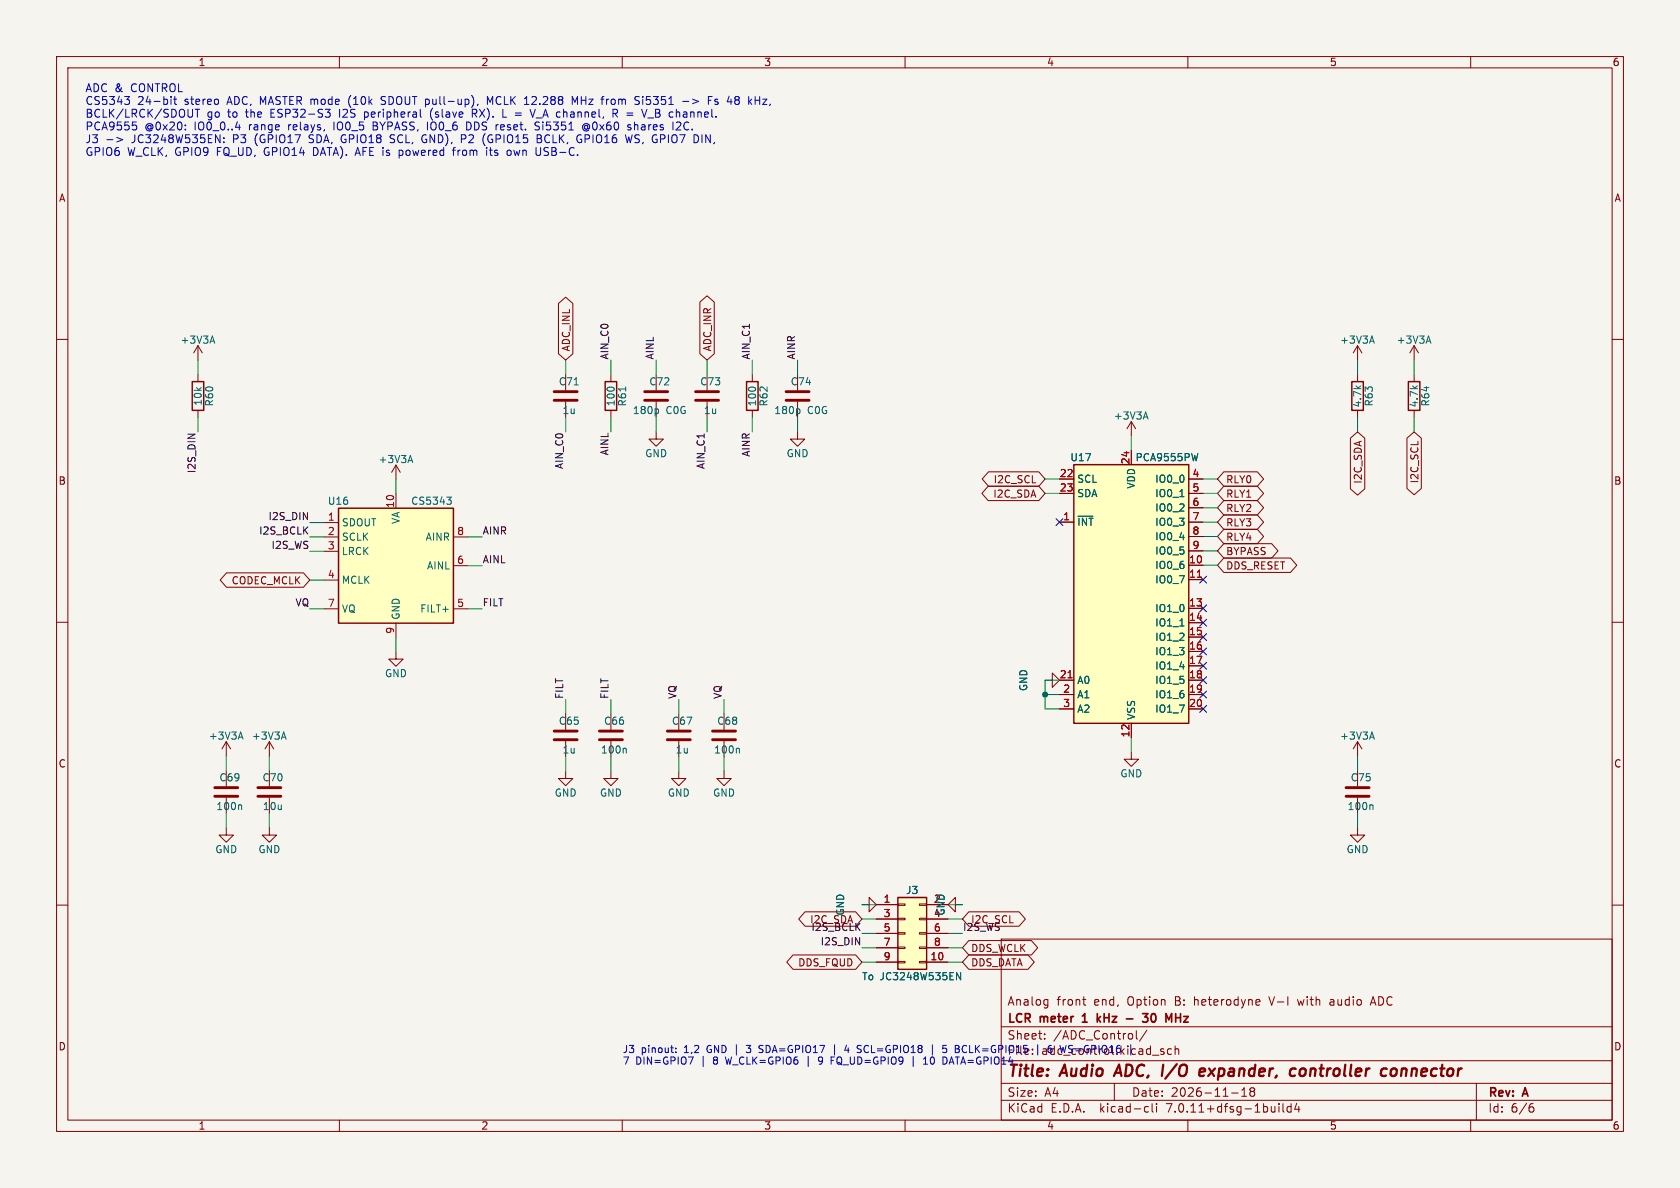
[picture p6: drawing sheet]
<svg xmlns="http://www.w3.org/2000/svg" width="297mm" height="210mm" viewBox="0 0 297 210" stroke-linecap="round" stroke-linejoin="round" font-family="sans-serif">
<path d="M0 0h297v210h-297z" fill="#f5f4ef" stroke="#f5f4ef" stroke-width=".18"/>
<g fill="none" stroke="#840000" stroke-width=".18">
<path d="M10 10h277v190h-277zM12 12h273v186h-273zM60 10v2M110 10v2M160 10v2M210 10v2M260 10v2M10 60h2M98.7 53.6l1.3-1.1 1.3 1.1v8.9l-1.3 1.2-1.3-1.2zM123.7 53.4l1.3-1.1 1.3 1.1v9.1l-1.3 1.2-1.3-1.2zM285 60h2M35 61.1l-.8 1.3"/>
<path d="M35 61.1v2.6M35 66.2v1.3M35 72.5v1.3M35 61.1l.8 1.3M100 66.2v2.8M100 71v2.8M108 66.2v1.3M108 72.5v1.3M116 76.4v1.2h1.3l-1.3 1.3-1.3-1.3h1.3M116 66.2v2.8M116 71v2.8M125 66.2v2.8"/>
<path d="M125 71v2.8M133 66.2v1.3M133 72.5v1.3M141 76.4v1.2h1.3l-1.3 1.3-1.3-1.3h1.3M141 66.2v2.8M141 71v2.8M200 74.5v2.6M200 79.6v2.5M200 74.5l-.8 1.3M200 74.5l.8 1.3M238.7 77.5l1.3-1.1 1.3 1.1v8.9l-1.3 1.1-1.3-1.1zM240 61.1l-.8 1.3"/>
<path d="M240 61.1v2.6M240 66.2v1.3M240 72.5v1.3M240 61.1l.8 1.3M248.7 77.5l1.3-1.1 1.3 1.1v8.9l-1.3 1.1-1.3-1.1zM250 61.1v2.6M250 66.2v1.3M250 72.5v1.3M250 61.1l-.8 1.3M250 61.1l.8 1.3M57.3 92.4h2.5M57.3 94.9h2.5"/>
<path d="M57.3 97.5h2.5M70 82.2v2.6M70 87.3v2.5M70 82.2l-.8 1.3M70 82.2l.8 1.3M80.2 94.9h2.5M174.7 85.9h8.9l1.2 1.3-1.2 1.3h-8.9l-1.1-1.3zM174.8 83.4h8.8l1.2 1.3-1.2 1.3h-8.8l-1.2-1.3zM187.3 92.3h2.5M187.3 84.7h2.5M187.3 87.2h2.5M210.2 92.3h2.5"/>
<path d="M210.2 99.9h2.5M210.2 84.7h2.5M210.2 87.2h2.5M210.2 89.8h2.5M210.2 94.8h2.5M210.2 97.4h2.5M216.4 93.6h5.9l1.1 1.2-1.1 1.3h-5.9l-1.2-1.3zM216.4 91h5.9l1.1 1.3-1.1 1.3h-5.9l-1.2-1.3zM216.4 85.9h5.9l1.1 1.3-1.1 1.3h-5.9l-1.2-1.3zM216.4 88.5h5.9l1.1 1.3-1.1 1.2h-5.9l-1.2-1.2zM216.4 98.6h11.7l1.2 1.3-1.2 1.3h-11.7l-1.2-1.3zM216.4 96.1h8.4l1.1 1.3-1.1 1.3h-8.4l-1.2-1.3z"/>
<path d="M216.4 83.4h5.9l1.1 1.3-1.1 1.3h-5.9l-1.2-1.3zM10 110h2M40 101.3h13.6l1.2 1.2-1.2 1.3h-13.6l-1.1-1.3zM57.3 102.5h2.5M57.3 107.6h2.5M70 115.2v1.3h1.3l-1.3 1.3-1.3-1.3h1.3M70 110.2v2.5M80.2 107.6h2.5M80.2 100h2.5M210.2 102.5h2.5M210.2 107.5h2.5M210.2 110.1h2.5"/>
<path d="M210.2 112.6h2.5M210.2 115.2h2.5M210.2 117.7h2.5M285 110h2M40 131.1l-.8 1.3M40 131.1v2.5M40 136.2v2.8M40 131.1l.8 1.3M47.6 131.1l-.7 1.3M47.6 131.1v2.5M47.6 136.2v2.8M47.6 131.1l.8 1.3"/>
<path d="M100 136.4v1.2h1.3l-1.3 1.3-1.3-1.3h1.3M100 126.2v2.8M100 131v2.8M108 136.4v1.2h1.3l-1.3 1.3-1.3-1.3h1.3M108 126.2v2.8M108 131v2.8M120 136.4v1.2h1.3l-1.3 1.3-1.3-1.3h1.3M120 126.2v2.8M120 131v2.8M128 136.4v1.2h1.3l-1.3 1.3-1.3-1.3h1.3M128 126.2v2.8M128 131v2.8"/>
<path d="M184.8 120.2h1.2v-1.2l1.3 1.2-1.3 1.3v-1.3M187.3 120.2h2.5M187.3 122.8h2.5M187.3 125.3h2.5M200 132.9v1.3h1.3l-1.3 1.3-1.3-1.3h1.3M200 127.9v2.5M210.2 120.2h2.5M210.2 122.8h2.5M210.2 125.3h2.5M240 131.1v2.5M240 136.2v2.8M240 131.1l-.8 1.3"/>
<path d="M240 131.1l.8 1.3M10 160h2M40 146.3v1.3h1.3l-1.3 1.3-1.3-1.3h1.3M40 141v2.8M47.6 146.3v1.3h1.3l-1.3 1.3-1.3-1.3h1.3M47.6 141v2.8M152.4 159.9h1.2v-1.3l1.3 1.3-1.3 1.3v-1.3M154.9 159.9h3.8M158.7 159.8h1.3v.2h-1.3zM162.5 159.8h1.3v.2h-1.3zM163.8 159.9h3.8M168.9 159.9v-1.3l-1.3 1.3 1.3 1.3v-1.3h1.3"/>
<path d="M240 146.3v1.3h1.3l-1.3 1.3-1.3-1.3h1.3M240 141v2.8M285 160h2M140.2 168.8h11.1l1.1 1.3-1.1 1.3h-11.1l-1.1-1.3zM142.3 161.2h9l1.1 1.3-1.1 1.2h-9l-1.1-1.2zM154.9 170.1h3.8M154.9 162.5h3.8M154.9 165h3.8M154.9 167.5h3.8M158.7 170h1.3v.2h-1.3zM158.7 167.4h1.3v.3h-1.3zM158.7 164.9h1.3v.2h-1.3z"/>
<path d="M158.7 162.3h1.3v.3h-1.3zM162.5 170h1.3v.2h-1.3zM162.5 167.4h1.3v.3h-1.3zM162.5 164.9h1.3v.2h-1.3zM162.5 162.3h1.3v.3h-1.3zM163.8 170.1h3.8M163.8 162.5h3.8M163.8 165h3.8M163.8 167.5h3.8M171.3 161.2h8.9l1.1 1.3-1.1 1.2h-8.9l-1.1-1.2zM171.3 168.8h10.4l1.1 1.3-1.1 1.3h-10.4l-1.1-1.3zM171.3 166.3h11l1.2 1.2-1.2 1.3h-11l-1.1-1.3z"/>
<path d="M177 166h108v32h-108zM185.1 176.7l.1 .1M185.2 176.7v1.2l-.1 .2M185.2 177.6l-.1 .1M191.4 176.7h.6M191.6 177.5l.4 .2M222.5 176.7l.2 .4-.7 .1M222.7 177.6l-.2 .1M224.3 176.2l.5 1.5M229.4 176.7l.3 1M235.6 176.7l-.4 .1M235.7 177.1h-.4a.29 .29 0 0 0-.2 .3 .29 .29 0 0 0 .2 .3h.4"/>
<path d="M242.4 177.3h.7M242.7 176.2l-.5 1.5M60 198v2M110 198v2M160 198v2M177 194.5h108M177 191.5h108M177 187.5h108M177 181.5h108M184.7 183.6v.1M184.7 182.8v.1M197 191.5v3"/>
<path d="M200.9 182.2v1.3l.2 .2M202.6 195.6l.4 .1M202.7 182.1l-1.2 2M203 196.5l-.4 .1M203.7 195.1v1.3l.2 .2M204.5 195.1v.1M204.5 195.6v1M205.2 185.8l.5 .2 .1 .1-.1 .2-.4 .1M205.2 185.5h.5M207.1 185.5l-.4-.1-.3 .3v.4l.1 .2h.6M207.7 185.5l.3-.1 .3 .1 .1 .9M207.7 184.9v1.5"/>
<path d="M210 198v2M217.7 193.2h1.2M219.5 193.8h.9M219.5 192.7l.5-.4v1.5M221 192.4v.3l.2 .2M221.2 192.9l-.2 .3v.3l.2 .3 .5-.1 .1-.2-.1-.4-.2-.2M221.2 192.9h.3M221.7 192.4l.1 .3-.3 .2M226.1 195.1v.1M226.1 195.6v1M226.8 195.1v1.3l.2 .2M228.2 195.7l-.4-.1-.3 .3v.4l.2 .2h.5"/>
<path d="M228.2 195.1v1.5M229.2 195l-.3 1.1h.9M229.6 195.6v1M260 198v2M261 191.5v6.5M270.6 195.7h.3l.3 .3-.1 .5-.5 .1M271 195.1l-.4 .1"/>
</g>
<path d="M197.8 188.2l-.9 2M208 188.1l-2 2.6M212.1 189.5l.9-.1v-.4l-.6-.1-.3 .3v.9l.2 .1 .5-.1M213.8 188.9l.8 1.3M214.8 188.9l-1.2 1.3M228.5 188.9l.6 .1M228.9 190.1l-.6 .1M230.7 189a.59 .59 0 0 0-.9 .3v.7a.53 .53 0 0 0 .9 0M246 189.1a.52 .52 0 0 1 .5-.2 .52 .52 0 0 1 .4 .4v.5a.55 .55 0 0 1-.6 .4 .55 .55 0 0 1-.5-.4z" fill="none" stroke="#840000" stroke-width=".4"/>
<path d="M191.5 179.5l-.2 .1M194 179.2v1.5M194.6 179.7l-.6 .6M202 179.2h.9l-.5 .6 .4 .1 .1 .5-.3 .3h-.4M204 179.2a.81 .81 0 0 0-.6 .6 .81 .81 0 0 0 .3 .8l.3 .1M207.8 179.2v1.5M207.8 179.9h.9M191.3 180.7h.9M194.1 180.1l.5 .6M199.1 180.1h1.2" fill="none" stroke="#840000" stroke-width=".3"/>
<g fill="none" stroke="#840000" stroke-width=".51">
<path d="M98 70.8h4M98 69.2h4M114 70.8h4M114 69.2h4M123 70.8h4M123 69.2h4M139 70.8h4M139 69.2h4M38 139.2h4M45.6 139.2h4.1M98 130.8h4M98 129.2h4"/>
<path d="M106 130.8h4M106 129.2h4M118 130.8h4M118 129.2h4M126 130.8h4M126 129.2h4M238 139.2h4M38 140.8h4M45.6 140.8h4.1M238 140.8h4"/>
</g>
<g fill="none" stroke="#006464" stroke-width=".18">
<path d="M37.5 59.4l.5 1.3M242.5 59.4l.5 1.3M252.5 59.4l.5 1.3M37.2 60.3h.6M101.5 68h.7M110.6 68.4v.7M116.2 72.3l.2 .2v.4l-.2 .2M141.2 72.3l.2 .2v.4l-.2 .2M202.2 73.7h.6M202.5 72.8l.5 1.3M242.2 60.3h.6M252.2 60.3h.6"/>
<path d="M72.2 81.4h.6M72.5 80.5l.5 1.3M79 87.9h.8l-.5 .5M79.5 88.4l.3 .2v.3l-.3 .2M190.6 91.3h2.6M208.6 87.8h.7M211.8 80.2l-.3 1.2M208.6 110.7h.7M42.2 130.3h.6M42.5 129.4l.5 1.3M49.9 130.3h.6M50.2 129.4l.4 1.3"/>
<path d="M110.5 132.3l.2 .2v.6M130.5 132.3l.2 .2v.6M242.2 130.3h.6M242.5 129.4l.5 1.3M42.5 142.3l.2 .2v.6M242.5 142.3l.2 .2v.6M169.1 171.9l.7 1.3v-1.3"/>
</g>
<path d="M34 67.5h2v5h-2zM107 67.5h2v5h-2zM132 67.5h2v5h-2zM239 67.5h2v5h-2zM249 67.5h2v5h-2zM59.8 89.8h20.4v20.4h-20.4zM189.8 82.1h20.4v45.8h-20.4zM158.7 158.6h5.1v12.7h-5.1z" fill="none" stroke="#840000" stroke-width=".25"/>
<g fill="#ffffc2" stroke="#ffffc2" stroke-width=".18">
<path d="M158.7 158.6h5.1v12.7h-5.1z"/>
<path d="M59.8 89.8h20.4v20.4h-20.4z"/>
<path d="M189.8 82.1h20.4v45.8h-20.4z"/>
</g>
<path d="M188.8 119.8h.7M211.7 102h.7" fill="none" stroke="#a90000" stroke-width=".18"/>
<g fill="none" stroke="#0000c2" stroke-width=".18">
<path d="M22 17.1h.9l-.5 .5M22.6 17.6l.3 .3v.3l-.3 .3M30.2 17.5v1M30.7 17.5h.5M30.9 17.1v1.2l.3 .2M34 19.3v1.2l-.2 .2M34.9 19.3v1.4M58.4 19.3l-.5 .6 .4 .1 .1 .5-.3 .2h-.4M61.8 17.3l-.2 .5 .2 .8M64.4 19.8v1.4M67.4 18.4l.5 .1M68 17.1h-.4l-.2 .2 .1 .4 .4 .1"/>
<path d="M74.3 19.3v1.2l.2 .2M76.2 19.7l-.1 .6 .3 .9M84 19.3h-.5v1.4M84.5 18.4l-.1 .3M87.1 17.1l-.5 1-.4-1v1.4M88.9 19.3v1.4h.7M94.6 19.3l-.4 1.4M101.2 18.5v-1.4l.4 1 .5-1v1.4M107.5 17.5l-.2 .2M108.4 19.3v1.4M109.1 19.5l.1 .3-.2 .2-.6 .1M112.5 17.1h.5"/>
<path d="M112.5 17.7l.4 .2 .1 .3-.2 .3h-.4M113.6 17.1v.1M120.7 17.9h1.1M125.2 17.7h.5M125.9 17.1h-.7v1.4M126.9 17.6l-.3-.1-.2 .3 .6 .4M127 18.3l-.2 .2-.4-.1M130.2 17.1h.2M130.2 18.5h.2M130.2 17.7h.2M133.5 17.7h.8M134.3 17.1v1.4"/>
<path d="M20.6 24.3l1.1 .4-1.1 .4M23.9 22.1l.3 .3v.3l-.3 .3M39.6 25.1v.1M39.6 24.4v.1M64.4 20.6l.2 .1M66 21.6v1.4h.5M66 22.2h.4M69 25.2h.5M69 24.2l.1 .2 .4 .2M70.6 26.5v1.4M70.6 27.4h.5M70.7 26.5l-.1 .1"/>
<path d="M71 26.5l.1 .1M74.6 24.9l.4 .3M75.6 21.6v1.4M80.2 26.3v1.2M82.2 24.5l-.6 .1M83 21.6h-.5v1.4l.5-.1M83.5 20.1h.5M83.8 20.1l.5 .6M85.6 25.5l.2 .3M86 26.1v.1M86 26.5v1M86.7 26.1v1.2l.2 .2"/>
<path d="M90.3 26.7l.1 .5-.2 .2-.3 .1M94.8 20.9h1M94.8 26.1v1.1M94.8 21.6l-.2 .1v.3l.1 .2 .5 .2 .2 .3-.3 .3-.5-.1M95 23.8h.4M95 24.5h.4M95.4 24.5a.37 .37 0 0 1 .4 .3 .37 .37 0 0 1-.3 .4h-.5M95.6 26.1v1.1l-.3 .3M95.6 24l.1 .2-.3 .3M102.4 23.8l.4 .1M102.6 24.6h.2v.5l-.2 .1M103.2 22a.66 .66 0 0 0 0 1 .66 .66 0 0 0 .9 0"/>
<path d="M103.9 22.7h.3M103.9 22.3a.34 .34 0 0 0-.5 0 .34 .34 0 0 0 0 .5 .34 .34 0 0 0 .5-.1M103.9 22.2v.5M104.1 22l.1 .2M108.7 20.1l.5 .6M111.2 22.5l.3 .1 .1 .2-.2 .2h-.3M111.2 22l.3 .1M111.8 23.8l-.4 1.4-.2-1M114.5 20.9h1.1M120.4 22l-.9 1h.9M124.1 23.8v1.4M119.5 186v.1"/>
<path d="M119.5 185.3v.1M122.6 186.8l-.6 1.3M131.9 184.8h.8M131.9 186l.2 .1M134.2 186l.5 .1M134.2 185.2l.1 .1 .4 .2M134.7 184.8h-.3l-.2 .2M142.9 186.7v1.8M144.7 187.1l.1 .4 .4 .1M144.8 188.1h.3M146.9 187.5h.5M146.9 186.8h.6"/>
<path d="M147.5 184.7v1.8M149.7 184.7l-.4 .9h.8M150 185.2v.9M152.1 184.8l.2 .1M152.1 185.5l.2 .2-.2 .3M161.4 186.7v1.8M163.3 188.1h.7M163.5 187l-.2 .2M163.6 186.8v1.3M164.8 184.7v1.8M166.7 184.8h.6M166.8 185.3h.3l.3 .2-.1 .5-.5 .1"/>
<path d="M167.2 186.9l.2 .5-.2 .7M168.2 186.8l-.4 1.3M170.5 184.8a.68 .68 0 0 0-.4 .6 .68 .68 0 0 0 .4 .7"/>
</g>
<g fill="none" stroke="#009600" stroke-width=".18">
<path d="M35 63.7v2.5M35 73.8v2.6M100 63.7v2.5M100 73.8v2.6M108 63.7v2.5M108 73.8v2.6M116 63.7v2.5M116 73.8v2.6M125 63.7v2.5M125 73.8v2.6M133 63.7v2.5M133 73.8v2.6"/>
<path d="M141 63.7v2.5M141 73.8v2.6M200 77.1v2.5M240 63.7v2.5M240 73.8v2.6M250 63.7v2.5M250 73.8v2.6M54.8 97.5h2.5M54.8 94.9h2.5M54.8 92.4h2.5M70 84.8v2.5M82.7 94.9h2.5"/>
<path d="M184.8 84.7h2.5M184.8 87.2h2.5M212.7 97.4h2.5M212.7 94.8h2.5M212.7 84.7h2.5M212.7 87.2h2.5M212.7 89.8h2.5M212.7 92.3h2.5M212.7 99.9h2.5M54.8 107.6h2.5M54.8 102.5h2.5M70 112.7v2.5"/>
<path d="M82.7 107.6h2.5M82.7 100h2.5M40 133.6v2.6M47.6 133.6v2.6M100 123.7v2.5M100 133.8v2.6M108 123.7v2.5M108 133.8v2.6M120 123.7v2.5M120 133.8v2.6M128 123.7v2.5M128 133.8v2.6"/>
<path d="M184.8 122.8h2.5M187.3 120.2h-2.5v5.1h2.5M200 130.4v2.5M240 133.6v2.6M40 143.8v2.5M47.6 143.8v2.5M152.4 159.9h2.5M167.6 159.9h2.6M240 143.8v2.5M152.4 170.1h2.5M152.4 167.5h2.5M152.4 162.5h2.5"/>
<path d="M152.4 165h2.5M167.6 170.1h2.6M167.6 167.5h2.6M167.6 162.5h2.6M167.6 165h2.6"/>
</g>
<g fill="none" stroke="#000084" stroke-width=".18">
<path d="M186.7 91.7l1.2 1.2M187.9 91.7l-1.2 1.2M212.1 119.6l1.2 1.2M212.1 101.9l1.2 1.2M212.1 106.9l1.2 1.2M212.1 117.1l1.2 1.2M212.1 114.6l1.2 1.2M212.1 112l1.2 1.2M212.1 109.5l1.2 1.2M213.3 119.6l-1.2 1.2M213.3 101.9l-1.2 1.2M213.3 106.9l-1.2 1.2"/>
<path d="M213.3 117.1l-1.2 1.2M213.3 114.6l-1.2 1.2M213.3 112l-1.2 1.2M213.3 109.5l-1.2 1.2M212.1 124.7l1.2 1.2M212.1 122.2l1.2 1.2M213.3 124.7l-1.2 1.2M213.3 122.2l-1.2 1.2"/>
</g>
<circle cx="184.8" cy="122.8" r=".46" fill="#009600" stroke="#009600" stroke-width=".18"/>
<g font-size="2.8" fill="#840000">
<text x="178" y="190.9">Title:</text>
<text x="187.7" y="190.9">Audio</text>
<text x="198.1" y="190.9">ADC,</text>
<text x="207.1" y="190.9">I/O</text>
<text x="214.5" y="190.9">expander,</text>
<text x="231.3" y="190.9">controller</text>
<text x="248.2" y="190.9">connector</text>
</g>
<g font-size="2.1" fill="#840000">
<text x="178" y="178">Analog</text>
<text x="186.8" y="178">front</text>
<text x="193.5" y="178">end,</text>
<text x="199.5" y="178">Option</text>
<text x="208" y="178">B:</text>
<text x="211.5" y="178">heterodyne</text>
<text x="225" y="178">V-I</text>
<text x="230.2" y="178">with</text>
<text x="236" y="178">audio</text>
<text x="243.4" y="178">ADC</text>
<text x="178" y="184">Sheet:</text>
<text x="178" y="181.2">LCR</text>
<text x="184" y="181.2">meter</text>
<text x="192.1" y="181.2">1</text>
<text x="195.2" y="181.2">kHz</text>
<text x="201" y="181.2">-</text>
<text x="204.6" y="181.2">30</text>
<text x="209.2" y="181.2">MHz</text>
<text x="178" y="196.9">KiCad</text>
<text x="178" y="194.1">Size:</text>
<text x="184.7" y="194.1">A4</text>
<text x="185.7" y="196.9">E.D.A.</text>
<text x="194.6" y="196.9">kicad-cli</text>
<text x="200" y="194.1">Date:</text>
<text x="206.5" y="196.9">7.0.11+dfsg-1build4</text>
<text x="207" y="194.1">2026-11-18</text>
<text x="263" y="194.3">Rev:</text>
<text x="263" y="196.9">Id:</text>
<text x="267.1" y="196.9">6/6</text>
<text x="269.4" y="194.3">A</text>
</g>
<g font-size="2.1" fill="#0000c2">
<text x="186.2" y="184">/ADC_Control/</text>
<text x="178" y="186.7">File:</text>
<text x="184.1" y="186.7">adc_control.kicad_sch</text>
</g>
<g font-size="1.9" fill="#0000c2">
<text x="15" y="16.6">ADC &amp;</text>
<text x="23.2" y="16.6">CONTROL</text>
<text x="15" y="18.9">CS5343</text>
<text x="15" y="21.1">BCLK/LRCK/SDOUT</text>
<text x="15" y="23.4">PCA9555</text>
<text x="24.3" y="18.9">24-bit</text>
<text x="25.6" y="23.4">@0x20:</text>
<text x="32.7" y="18.9">stereo</text>
<text x="34.4" y="23.4">IO0_0..4</text>
<text x="36.6" y="21.1">go</text>
<text x="40.4" y="21.1">to</text>
<text x="40.4" y="18.9">ADC, MASTER mode</text>
<text x="43.7" y="21.1">the</text>
<text x="44.2" y="23.4">range</text>
<text x="48.2" y="21.1">ESP32-S3</text>
<text x="51.3" y="23.4">relays,</text>
<text x="59.5" y="23.4">IO0_5</text>
<text x="60.5" y="21.1">I2S</text>
<text x="62.3" y="18.9">(10k</text>
<text x="65.1" y="21.1">peripheral</text>
<text x="66.6" y="23.4">BYPASS,</text>
<text x="68.2" y="18.9">SDOUT pull-up),</text>
<text x="76.4" y="23.4">IO0_6</text>
<text x="76.9" y="21.1">(slave</text>
<text x="83.5" y="23.4">DDS reset.</text>
<text x="84.5" y="21.1">RX).</text>
<text x="87.3" y="18.9">MCLK 12.288</text>
<text x="90.1" y="21.1">L =</text>
<text x="95.4" y="21.1">V_A channel,</text>
<text x="96" y="23.4">Si5351</text>
<text x="102.7" y="18.9">MHz</text>
<text x="104.5" y="23.4">@0x60</text>
<text x="108.1" y="18.9">from</text>
<text x="110.2" y="21.1">R =</text>
<text x="112.7" y="23.4">shares</text>
<text x="114.2" y="18.9">Si5351</text>
<text x="115.9" y="21.1">V_B channel.</text>
<text x="120.8" y="23.4">I2C.</text>
<text x="122.7" y="18.9">-&gt;</text>
<text x="127.5" y="18.9">Fs</text>
<text x="131" y="18.9">48</text>
<text x="134.9" y="18.9">kHz,</text>
<text x="15" y="25.6">J3</text>
<text x="15" y="27.9">GPIO6</text>
<text x="18.6" y="25.6">-&gt;</text>
<text x="22.5" y="27.9">W_CLK, GPIO9</text>
<text x="23.4" y="25.6">JC3248W535EN:</text>
<text x="38.5" y="27.9">FQ_UD, GPIO14</text>
<text x="41.4" y="25.6">P3</text>
<text x="45.4" y="25.6">(GPIO17</text>
<text x="55.2" y="25.6">SDA, GPIO18</text>
<text x="55.9" y="27.9">DATA). AFE is</text>
<text x="69.8" y="25.6">SCL,</text>
<text x="71.6" y="27.9">powered</text>
<text x="75.6" y="25.6">GND),</text>
<text x="81.3" y="27.9">from</text>
<text x="82.7" y="25.6">P2</text>
<text x="86.7" y="25.6">(GPIO15</text>
<text x="87.4" y="27.9">its</text>
<text x="91.2" y="27.9">own</text>
<text x="96.5" y="27.9">USB-C.</text>
<text x="96.5" y="25.6">BCLK,</text>
<text x="103.7" y="25.6">GPIO16</text>
<text x="112.6" y="25.6">WS, GPIO7</text>
<text x="124.9" y="25.6">DIN,</text>
</g>
<g font-size="1.8" fill="#840000">
<text x="35" y="11.9">1</text>
<text x="85" y="11.9">2</text>
<text x="135" y="11.9">3</text>
<text x="185" y="11.9">4</text>
<text x="235" y="11.9">5</text>
<text x="285" y="11.9">6</text>
<text x="10.3" y="35.9">A</text>
<text x="285.3" y="35.9">A</text>
<text x="101" y="62.2" transform="rotate(-90 101 62.2)">ADC_INL</text>
<text x="126" y="62.2" transform="rotate(-90 126 62.2)">ADC_INR</text>
<text x="10.3" y="85.9">B</text>
<text x="175.5" y="88.2">I2C_SDA</text>
<text x="175.6" y="85.6">I2C_SCL</text>
<text x="216.7" y="88.2">RLY1</text>
<text x="216.7" y="85.6">RLY0</text>
<text x="241" y="85.6" transform="rotate(-90 241 85.6)">I2C_SDA</text>
<text x="251" y="85.5" transform="rotate(-90 251 85.5)">I2C_SCL</text>
<text x="285.3" y="85.9">B</text>
<text x="216.7" y="95.8">RLY4</text>
<text x="216.7" y="93.3">RLY3</text>
<text x="216.7" y="90.7">RLY2</text>
<text x="216.7" y="100.9">DDS_RESET</text>
<text x="216.7" y="98.3">BYPASS</text>
<text x="40.9" y="103.5">CODEC_MCLK</text>
<text x="10.3" y="135.9">C</text>
<text x="285.3" y="135.9">C</text>
<text x="171.6" y="163.4">I2C_SCL</text>
<text x="141" y="171">DDS_FQUD</text>
<text x="171.6" y="171">DDS_DATA</text>
<text x="171.6" y="168.5">DDS_WCLK</text>
<text x="10.3" y="185.9">D</text>
<text x="285.3" y="185.9">D</text>
<text x="202.5" y="186.5">|</text>
<text x="35" y="199.9">1</text>
<text x="85" y="199.9">2</text>
<text x="135" y="199.9">3</text>
<text x="185" y="199.9">4</text>
<text x="235" y="199.9">5</text>
<text x="285" y="199.9">6</text>
</g>
<g font-size="1.8" fill="#006464">
<text x="31.8" y="61">+3V3A</text>
<text x="236.8" y="61">+3V3A</text>
<text x="246.8" y="61">+3V3A</text>
<text x="35.9" y="71.8" transform="rotate(-90 35.9 71.8)">10k</text>
<text x="37.9" y="71.9" transform="rotate(-90 37.9 71.9)">R60</text>
<text x="98.7" y="68.3">C71</text>
<text x="108.9" y="71.9" transform="rotate(-90 108.9 71.9)">100</text>
<text x="110.9" y="71.9" transform="rotate(-90 110.9 71.9)">R61</text>
<text x="114.7" y="68.3">C72</text>
<text x="123.7" y="68.3">C73</text>
<text x="133.9" y="71.9" transform="rotate(-90 133.9 71.9)">100</text>
<text x="135.9" y="71.9" transform="rotate(-90 135.9 71.9)">R62</text>
<text x="139.7" y="68.3">C74</text>
<text x="242.9" y="71.9" transform="rotate(-90 242.9 71.9)">R63</text>
<text x="252.9" y="71.9" transform="rotate(-90 252.9 71.9)">R64</text>
<text x="99.4" y="73.4">1u</text>
<text x="111.8" y="73.4">180p</text>
<text x="117.7" y="73.4">C0G</text>
<text x="124.4" y="73.4">1u</text>
<text x="136.8" y="73.4">180p</text>
<text x="142.7" y="73.4">C0G</text>
<text x="196.8" y="74.4">+3V3A</text>
<text x="240.9" y="72.1" transform="rotate(-90 240.9 72.1)">4.7k</text>
<text x="250.9" y="72.1" transform="rotate(-90 250.9 72.1)">4.7k</text>
<text x="66.8" y="82.1">+3V3A</text>
<text x="114" y="81">GND</text>
<text x="139" y="81">GND</text>
<text x="189.1" y="81.7">U17</text>
<text x="200.7" y="81.7">PCA9555PW</text>
<text x="57.9" y="89.4">U16</text>
<text x="72.6" y="89.4">CS5343</text>
<text x="190.3" y="85.5">SCL</text>
<text x="190.3" y="88.1">SDA</text>
<text x="200.9" y="86.5" transform="rotate(-90 200.9 86.5)">VDD</text>
<text x="204.1" y="85.5">IO0_0</text>
<text x="204.1" y="88.1">IO0_1</text>
<text x="60.3" y="93.2">SDOUT</text>
<text x="60.3" y="95.8">SCLK</text>
<text x="70.9" y="92.7" transform="rotate(-90 70.9 92.7)">VA</text>
<text x="75.2" y="95.8">AINR</text>
<text x="190.3" y="93.2">~{INT}</text>
<text x="204.1" y="90.6">IO0_2</text>
<text x="204.1" y="93.2">IO0_3</text>
<text x="204.1" y="95.7">IO0_4</text>
<text x="60.3" y="98.3">LRCK</text>
<text x="75.4" y="100.9">AINL</text>
<text x="204.1" y="100.8">IO0_6</text>
<text x="204.1" y="98.2">IO0_5</text>
<text x="60.3" y="103.4">MCLK</text>
<text x="204.1" y="103.3">IO0_7</text>
<text x="60.3" y="108.5">VQ</text>
<text x="70.9" y="109.7" transform="rotate(-90 70.9 109.7)">GND</text>
<text x="74.2" y="108.5">FILT+</text>
<text x="204.1" y="108.4">IO1_0</text>
<text x="204.1" y="110.9">IO1_1</text>
<text x="204.1" y="113.5">IO1_2</text>
<text x="68" y="119.9">GND</text>
<text x="204.1" y="116">IO1_3</text>
<text x="204.1" y="118.6">IO1_4</text>
<text x="181.8" y="122.3" transform="rotate(-90 181.8 122.3)">GND</text>
<text x="190.3" y="123.6">A1</text>
<text x="190.3" y="121.1">A0</text>
<text x="204.1" y="121.1">IO1_5</text>
<text x="204.1" y="123.6">IO1_6</text>
<text x="36.8" y="131">+3V3A</text>
<text x="44.4" y="131">+3V3A</text>
<text x="98.7" y="128.3">C65</text>
<text x="106.7" y="128.3">C66</text>
<text x="118.7" y="128.3">C67</text>
<text x="126.7" y="128.3">C68</text>
<text x="190.3" y="126.2">A2</text>
<text x="200.9" y="127.4" transform="rotate(-90 200.9 127.4)">VSS</text>
<text x="204.1" y="126.2">IO1_7</text>
<text x="236.8" y="131">+3V3A</text>
<text x="99.4" y="133.4">1u</text>
<text x="106.1" y="133.4">100n</text>
<text x="119.4" y="133.4">1u</text>
<text x="126.1" y="133.4">100n</text>
<text x="198" y="137.6">GND</text>
<text x="38.1" y="143.4">100n</text>
<text x="38.7" y="138.3">C69</text>
<text x="46.3" y="138.3">C70</text>
<text x="46.4" y="143.4">10u</text>
<text x="98" y="141">GND</text>
<text x="106" y="141">GND</text>
<text x="118" y="141">GND</text>
<text x="126" y="141">GND</text>
<text x="238.1" y="143.4">100n</text>
<text x="238.7" y="138.3">C75</text>
<text x="38" y="151">GND</text>
<text x="45.6" y="151">GND</text>
<text x="238" y="151">GND</text>
<text x="149.4" y="162" transform="rotate(-90 149.4 162)">GND</text>
<text x="160.1" y="158.2">J3</text>
<text x="165" y="159.7">2</text>
<text x="167.2" y="162" transform="rotate(-90 167.2 162)">GND</text>
<text x="165" y="162.2">4</text>
<text x="152.3" y="173.5">To JC3248W535EN</text>
</g>
<g font-size="1.8" fill="#0f0f0f">
<text x="107.7" y="63.7" transform="rotate(-90 107.7 63.7)">AIN_C0</text>
<text x="115.7" y="63.7" transform="rotate(-90 115.7 63.7)">AINL</text>
<text x="132.7" y="63.7" transform="rotate(-90 132.7 63.7)">AIN_C1</text>
<text x="140.7" y="63.7" transform="rotate(-90 140.7 63.7)">AINR</text>
<text x="34.7" y="83.7" transform="rotate(-90 34.7 83.7)">I2S_DIN</text>
<text x="99.7" y="83" transform="rotate(-90 99.7 83)">AIN_C0</text>
<text x="107.7" y="80.6" transform="rotate(-90 107.7 80.6)">AINL</text>
<text x="124.7" y="83" transform="rotate(-90 124.7 83)">AIN_C1</text>
<text x="132.7" y="80.8" transform="rotate(-90 132.7 80.8)">AINR</text>
<text x="45.7" y="94.6">I2S_BCLK</text>
<text x="47.4" y="92">I2S_DIN</text>
<text x="85.2" y="94.6">AINR</text>
<text x="47.9" y="97.1">I2S_WS</text>
<text x="85.2" y="99.7">AINL</text>
<text x="52.1" y="107.3">VQ</text>
<text x="85.2" y="107.3">FILT</text>
<text x="99.7" y="123.7" transform="rotate(-90 99.7 123.7)">FILT</text>
<text x="107.7" y="123.7" transform="rotate(-90 107.7 123.7)">FILT</text>
<text x="119.7" y="123.7" transform="rotate(-90 119.7 123.7)">VQ</text>
<text x="127.7" y="123.7" transform="rotate(-90 127.7 123.7)">VQ</text>
<text x="143.1" y="163.4">I2C_SDA</text>
<text x="143.3" y="164.7">I2S_BCLK</text>
<text x="145" y="167.2">I2S_DIN</text>
<text x="170.2" y="164.7">I2S_WS</text>
</g>
<g font-size="1.8" fill="#a90000">
<text x="199.7" y="82.2" transform="rotate(-90 199.7 82.2)">24</text>
<text x="69.7" y="89.9" transform="rotate(-90 69.7 89.9)">10</text>
<text x="187.3" y="84.4">22</text>
<text x="187.3" y="87">23</text>
<text x="210.7" y="84.4">4</text>
<text x="210.7" y="87">5</text>
<text x="210.7" y="89.5">6</text>
<text x="57.9" y="92.1">1</text>
<text x="57.9" y="94.7">2</text>
<text x="80.7" y="94.7">8</text>
<text x="187.9" y="92">1</text>
<text x="210.7" y="92">7</text>
<text x="210.7" y="94.6">8</text>
<text x="57.9" y="97.2">3</text>
<text x="80.7" y="99.7">6</text>
<text x="210.1" y="99.7">10</text>
<text x="210.7" y="97.1">9</text>
<text x="57.9" y="102.3">4</text>
<text x="57.9" y="107.4">7</text>
<text x="80.7" y="107.4">5</text>
<text x="210.1" y="102.2">11</text>
<text x="210.1" y="107.3">13</text>
<text x="69.7" y="112.1" transform="rotate(-90 69.7 112.1)">9</text>
<text x="210.1" y="109.8">14</text>
<text x="210.1" y="112.4">15</text>
<text x="187.3" y="120">21</text>
<text x="210.1" y="114.9">16</text>
<text x="210.1" y="117.4">17</text>
<text x="210.1" y="120">18</text>
<text x="187.9" y="122.5">2</text>
<text x="187.9" y="125.1">3</text>
<text x="210.1" y="122.5">19</text>
<text x="210.1" y="125.1">20</text>
<text x="199.7" y="130.4" transform="rotate(-90 199.7 130.4)">12</text>
<text x="156.1" y="159.7">1</text>
<text x="156.1" y="162.2">3</text>
<text x="156.1" y="164.7">5</text>
<text x="156.1" y="167.3">7</text>
<text x="165" y="164.7">6</text>
<text x="165" y="167.3">8</text>
<text x="156.1" y="169.8">9</text>
<text x="164.4" y="169.8">10</text>
</g>
<g font-size="1.8" fill="#0000c2">
<text x="110" y="186.5">J3</text>
<text x="110" y="188.5">7</text>
<text x="112.4" y="188.5">DIN=GPIO7</text>
<text x="113.3" y="186.5">pinout:</text>
<text x="121.1" y="186.5">1,2</text>
<text x="124" y="188.5">|</text>
<text x="125.2" y="186.5">GND |</text>
<text x="126.4" y="188.5">8</text>
<text x="128.8" y="188.5">W_CLK=GPIO6</text>
<text x="132.7" y="186.5">3</text>
<text x="135" y="186.5">SDA=GPIO17</text>
<text x="145.6" y="188.5">9</text>
<text x="147.9" y="188.5">FQ_UD=GPIO9</text>
<text x="148.3" y="186.5">|</text>
<text x="150.6" y="186.5">4</text>
<text x="153" y="186.5">SCL=GPIO18</text>
<text x="164.7" y="188.5">10</text>
<text x="166.2" y="186.5">|</text>
<text x="168.3" y="188.5">DATA=GPIO14</text>
<text x="168.5" y="186.5">5</text>
<text x="170.9" y="186.5">BCLK=GPIO15</text>
<text x="185.4" y="186.5">|</text>
<text x="187.8" y="186.5">6</text>
<text x="190.2" y="186.5">WS=GPIO16</text>
</g>
</svg>
